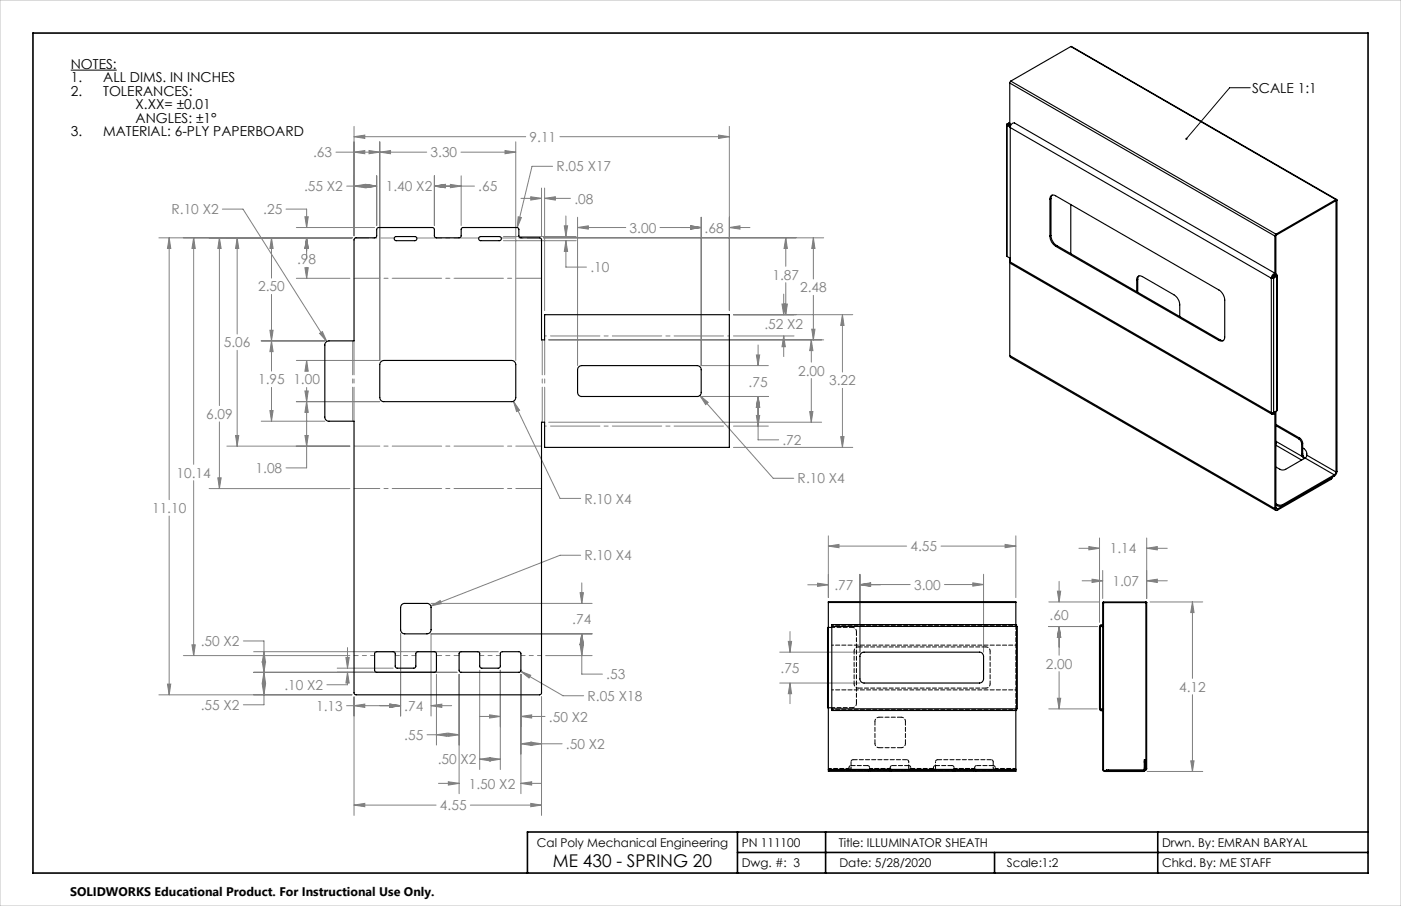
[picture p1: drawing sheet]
<svg xmlns="http://www.w3.org/2000/svg" width="432mm" height="279mm" viewBox="0 0 432 279" stroke-linecap="round" stroke-linejoin="round" font-family="sans-serif">
<path d="M21.8 21.6h14.2M385.3 27.1h-6.3l-13.3 15.7" fill="none" stroke="#000" stroke-width=".31"/>
<g fill="none" stroke="#808080" stroke-width=".31">
<path d="M109.1 39v33.7M224.8 39v56.8M103.5 46.9h28M106.9 57.4h9.2M109.1 57.4l3.3-.5v1zM109.1 46.9l3.3-.5v1zM109.1 42.2l3.3-.5v1zM109.1 42.2h52.9M112.8 56.9l3.3 .5-3.3 .5zM113.7 46.4l3.4 .5-3.4 .5zM116.1 54.2v15.3M117.1 46.9l3.3-.5v1z"/>
<path d="M117.1 43.7v67.5h-25.8M133.9 57.4l3.3-.5v1zM133.9 57.4h12.3M133.9 54.2v15.3M138.8 56.9l3.3 .5-3.3 .5zM142.1 46.9h16.9M142.1 54.2v15.3M155.6 46.4l3.4 .5-3.4 .5zM159 43.7v67.5M166.9 58v14.7M167.9 58v37.8M170.3 51.3h-6.3l-4.6 18.9"/>
<path d="M172.6 42.2h52.2M221.5 41.7l3.3 .5-3.3 .5zM49 73.3h59.5M52.1 73.3l.5 3.3h-1zM52.1 73.3v80.8M59.7 73.3l.5 3.3h-1zM59.7 73.3v69.9M67.6 73.3l.6 3.3h-1.1zM67.6 73.3v51.8M68.5 64.5h6.4l25.8 40.8M73.1 73.3l.5 3.3h-1zM73.1 73.3v29.7"/>
<path d="M83.7 73.3l.5 3.3h-1zM83.7 73.3v12.5M88.2 64.5h6.3v5.7M91.3 70.2h24.2M94 66.9h1l-.5 3.3zM94.5 73.3l.5 3.3h-1zM94.5 73.3v6.4M155.2 73h22.4M155.2 74.2h22.4M159.7 66.9l1 .2-1.3 3.1zM160.5 61.2h6.4M163.6 60.7l3.3 .5-3.3 .5z"/>
<path d="M167.5 73.3h86.4M167.9 61.2l3.3-.5v1zM167.9 61.2h7.9M173.9 69.6h1l-.5 3.4zM174.4 74.2l.5 3.3h-1zM174.4 74.2v8.2h6.4M174.4 66.6v6.4M178 70.2l3.3-.6v1.1zM178 70.2h14.9M178 67v45.7M203.4 70.2h12.7M212.8 69.6l3.3 .6-3.3 .5z"/>
<path d="M216.1 67v45.7h20.7M224.8 70.2l3.3-.6v1.1zM224.8 70.2h6.3M242.2 73.3l.5 3.3h-1zM242.2 73.3v8.8M250.7 73.3l.5 3.3h-1zM250.7 73.3v12.7M83.7 90.8v23.6M91.3 85.8h16.5M94 82.6h1l-.5 3.2zM94.5 82.4v3.4M226.1 97h36.7"/>
<path d="M241 93.8h1l-.5 3.2zM241.5 90.7v6.3M241.7 93.8h1l-.5 3.2zM242.2 87.2v9.8M250.7 91.1v13.7M259.6 97l.5 3.4h-1zM259.6 97v17.7M73.1 108v29.6M80.5 105.1h19.6M83.2 101.8h1l-.5 3.3zM83.7 105.1l.5 3.3h-1zM83.7 119.5v10.4"/>
<path d="M94.5 111.2l.5 3.3h-1zM94.5 111.2v3.2M94.5 119.5v24.8h-6.3M98.5 102.8l.9-.5 1.3 3zM169.1 104.8h84.8M226.1 103.6h18.6M233.1 109.5h1l-.5 3.2zM233.6 106.4v6.3M241.5 103.6l.5 3.3h-1zM241.5 103.6v6.4M250 104.8l.5 3.3h-.9zM250 104.8v6.9"/>
<path d="M250 116.7v13.5M250.2 101.5h1l-.5 3.3zM259.6 119.8v18.2M67.6 130.1v20.6M69.9 137.6h37.9M72.6 134.3h1l-.5 3.3zM80.5 129.9h19.6M83.2 126.6h1l-.5 3.3zM91.3 123.9h25.8M94 134.3h1l-.5 3.3zM94 120.6h1l-.5 3.3zM94.5 123.9l.5 3.3h-1z"/>
<path d="M158.3 123.8l1.8 2.7-.9 .4zM158.3 123.8l14.3 29.9h6.4M169.1 130.2h84.1M215.7 122l2.6 2.1-.8 .7zM215.7 122l22.6 25.5h6.4M216.1 122.3h20.7M226.1 138h36.7M226.1 131.4h10.7M233.1 128.1h1l-.5 3.3zM233.6 122.3v13.3h6.4M233.6 122.3l.5 3.3h-1zM249.6 126.9h.9l-.5 3.3z"/>
<path d="M259.1 134.7h1l-.5 3.3zM52.1 159.1v55.2M59.7 148.2v54M64.5 150.7h43.3M67.1 147.4h1.1l-.6 3.3zM179 171.2h-6.4l-39.8 15.7M179.3 179.7v6.4M252 179.8l3.3 .5-3.3 .5zM255.3 168.4l3.3-.5v1zM255.3 165.2v19.1M255.3 168.4h24.1M265 177.1v24h-24.7"/>
<path d="M290 168.4h23.1M299.8 179.7l3.3 .6-3.3 .5zM303.1 177.1v24M309.8 167.9l3.3 .5-3.3 .5zM313.1 165.2v19.1M326.4 179.3v6.3M332.5 169.1h6.4M333.5 179.1h6.4M335.6 168.6l3.3 .5-3.3 .5zM336.6 178.6l3.3 .5-3.3 .5zM338.9 165.9v26M339.9 175.9v8.7"/>
<path d="M353.4 165.9v18.7M353.4 179.1h6.4M353.4 169.1h6.4M353.4 179.1l3.3-.5v1zM353.4 169.1l3.3-.5v1zM59.2 198.9h1l-.5 3.3zM75 197.7h6.4v19.6h-6.4M107.1 199.7v6.4M123.5 195.5v25.3M132.8 186.9l2.9-1.7 .3 1zM132.9 186.1h49.6M178.8 198.9h1l-.5 3.3z"/>
<path d="M178.8 182.8h1l-.5 3.3zM179.3 195.5l.5 3.3h-1zM179.3 195.5v12.4h6.4M182.5 195.5h-49.6v25.3M243 197.8h1l-.5 3.3zM243.5 194.8v6.3M249 180.3h6.3M265 180.3l3.3-.6v1.1zM265 180.3l3.3-.5v1zM280.5 180.3h-15.5M291.1 180.3h12M323.3 185.6h15.5"/>
<path d="M323.3 193.2h14.9M325.9 182.3h1l-.5 3.3zM326.4 193.2v8.9M326.4 193.2l.5 3.3h-1zM354.4 185.6h16.3M367.5 185.6v23.6M367.5 185.6l.5 3.3h-1zM49 214.3h59.5M51.6 211h1l-.5 3.3zM56.5 202.2h51.3M78.2 207.3h62.7M78.2 201h75.4"/>
<path d="M80.8 211h1l-.4 3.3zM80.8 204h1l-.4 3.3zM81.4 207.3l.4 3.3h-1zM81.4 201l.4 3.3h-1zM103.9 206.1h17.3M106.6 202.8h1l-.5 3.3zM106.8 217.6h16.7M107.1 207.3l.5 3.3h-1zM107.1 207.3v3.9h-6.3M109.1 217.6l3.3-.5v1.1zM109.1 214.9v36.6M120.2 217.1l3.3 .5-3.3 .6z"/>
<path d="M132.9 217.6l3.3-.5v1.1zM132.9 217.6h6.3M134.5 208v21.8M141.5 208v36.8M147.8 206.7v30.6M154.2 206.7v30.6M160.5 207l3.1 1.2-.5 .9zM160.5 207l13 7.6h6.4M160.5 208v36.8M166.9 214.9v36.6M168.2 202.2h14.3M240.3 210.6h24.7"/>
<path d="M243.5 210.6l.5 3.3h-1zM243.5 210.6v6.4M323.3 218.6h14.9M325.9 215.3h1l-.5 3.3zM326.4 207.1v11.5M367.5 214.2v23.7M131.6 226.6h9.9M134.5 226.6l3.3-.5v1zM138.2 226.1l3.3 .5-3.3 .5zM147.8 234.1l3.4-.5v1.1zM147.8 220.9h6.4M147.8 234.1h6.4"/>
<path d="M147.8 234.1h.1M150.9 220.5l3.3 .4-3.3 .5zM150.9 233.6l3.3 .5-3.3 .6zM160.5 229.4l3.4-.5v1zM160.5 220.9l3.4-.4v.9zM160.5 229.4h12.7M160.5 220.9h7.5M163.6 228.9l3.3 .5-3.3 .5zM353.6 237.9h17.1M367 234.6h1l-.5 3.3zM109.1 248.3l3.3-.5v1zM109.1 248.3h25.3"/>
<path d="M135.1 241.6h6.4M138.2 241.1l3.3 .5-3.3 .5zM145 248.3h21.9M160.5 241.6l3.4-.5v1zM160.5 241.6h6.4M163.6 247.8l3.3 .5-3.3 .5z"/>
</g>
<path d="M10.2 10.2h411.4v259h-411.4zM227.3 256.6v12.6M254.5 256.6v12.6M356.8 256.6v12.6M421.6 256.6h-259v12.6M227.3 262.9h194.3M306.5 262.9v6.3" fill="none" stroke="#000" stroke-width=".5"/>
<path d="M0 0h431.8v279.4h-431.8z" fill="none" stroke="#c0c0c0" stroke-width=".31"/>
<path d="M108.7 105.1v24.8M109.1 105.1v24.8" fill="none" stroke="#808080" stroke-width=".31" stroke-dasharray="15.2 1.3 1.3 1.3" stroke-dashoffset="4.8"/>
<path d="M166.9 85.8h-57.8M166.9 137.6h-57.8M166.9 150.7h-57.8" fill="none" stroke="#808080" stroke-width=".31" stroke-dasharray="15.2 1.3 1.3 1.3" stroke-dashoffset="7.3"/>
<path d="M121.5 73.4h-12M166.6 73.4h-12.1" fill="none" stroke="#808080" stroke-width=".31" stroke-dasharray="15.2 1.3 1.3 1.3" stroke-dashoffset="11.1"/>
<path d="M147.6 73.4h-19.1" fill="none" stroke="#808080" stroke-width=".31" stroke-dasharray="15.2 1.3 1.3 1.3" stroke-dashoffset="7.6"/>
<path d="M109.1 202.2h6.4M121.8 202.2h6.4M147.9 202.2h6.3M160.6 202.2h6.3" fill="none" stroke="#808080" stroke-width=".31" stroke-dasharray="15.2 1.3 1.3 1.3" stroke-dashoffset="14"/>
<path d="M134.5 202.2h7" fill="none" stroke="#808080" stroke-width=".31" stroke-dasharray="15.2 1.3 1.3 1.3" stroke-dashoffset="13.7"/>
<path d="M224.8 103.6h-56.9M167.9 131.4h56.9" fill="none" stroke="#808080" stroke-width=".31" stroke-dasharray="15.2 1.3 1.3 1.3" stroke-dashoffset="-1.8"/>
<path d="M167.1 130.2v-25.4M167.9 130.2v-25.4" fill="none" stroke="#808080" stroke-width=".31" stroke-dasharray="15.2 1.3 1.3 1.3" stroke-dashoffset="4.4"/>
<path d="M365.4 42.5a.34 .34 0 0 1 .5 .1 .34 .34 0 0 1 0 .4 .34 .34 0 0 1-.5 .1l.3-.3-.3 .3z" fill="#000"/>
<path d="M94.5 73.3l.5 3.3h-1zM94 82.6h1l-.5 3.2zM83.7 73.3l.5 3.3h-1zM83.2 101.8h1l-.5 3.3zM52.1 73.3l.5 3.3h-1zM51.6 211h1l-.5 3.3zM83.7 105.1l.5 3.3h-1zM83.2 126.6h1l-.5 3.3zM73.1 73.3l.5 3.3h-1zM72.6 134.3h1l-.5 3.3zM67.6 73.3l.6 3.3h-1.1zM67.1 147.4h1.1l-.6 3.3zM59.7 73.3l.5 3.3h-1zM59.2 198.9h1l-.5 3.3zM109.1 57.4l3.3-.5v1zM112.8 56.9l3.3 .5-3.3 .5zM112.8 56.9l3.3 .5-3.3 .5zM133.9 57.4l3.3-.5v1zM133.9 57.4l3.3-.5v1zM138.8 56.9l3.3 .5-3.3 .5zM94 134.3h1l-.5 3.3zM94.5 123.9l.5 3.3h-1zM94.5 111.2l.5 3.3h-1zM94 120.6h1l-.5 3.3zM117.1 46.9l3.3-.5v1zM155.6 46.4l3.4 .5-3.4 .5zM113.7 46.4l3.4 .5-3.4 .5zM109.1 46.9l3.3-.5v1zM163.6 247.8l3.3 .5-3.3 .5zM109.1 248.3l3.3-.5v1zM163.6 228.9l3.3 .5-3.3 .5zM160.5 229.4l3.4-.5v1zM138.2 241.1l3.3 .5-3.3 .5zM160.5 241.6l3.4-.5v1zM80.8 211h1l-.4 3.3zM81.4 207.3l.4 3.3h-1zM81.4 201l.4 3.3h-1zM80.8 204h1l-.4 3.3zM150.9 220.5l3.3 .4-3.3 .5zM160.5 220.9l3.4-.4v.9zM147.8 234.1l3.4-.5v1.1zM150.9 233.6l3.3 .5-3.3 .6zM106.6 202.8h1l-.5 3.3zM107.1 207.3l.5 3.3h-1zM120.2 217.1l3.3 .5-3.3 .6zM109.1 217.6l3.3-.5v1.1zM120.2 217.1l3.3 .5-3.3 .6zM132.9 217.6l3.3-.5v1.1zM173.9 69.6h1l-.5 3.4zM174.4 74.2l.5 3.3h-1zM94 66.9h1l-.5 3.3zM94.5 73.3l.5 3.3h-1zM109.1 42.2l3.3-.5v1zM221.5 41.7l3.3 .5-3.3 .5zM163.6 60.7l3.3 .5-3.3 .5zM167.9 61.2l3.3-.5v1zM242.2 73.3l.5 3.3h-1zM241.7 93.8h1l-.5 3.2zM250.7 73.3l.5 3.3h-1zM250.2 101.5h1l-.5 3.3zM250 104.8l.5 3.3h-.9zM249.6 126.9h.9l-.5 3.3zM241.5 103.6l.5 3.3h-1zM241 93.8h1l-.5 3.2zM259.6 97l.5 3.4h-1zM259.1 134.7h1l-.5 3.3zM233.6 122.3l.5 3.3h-1zM233.1 128.1h1l-.5 3.3zM233.1 109.5h1l-.5 3.2zM233.6 122.3l.5 3.3h-1zM178 70.2l3.3-.6v1.1zM212.8 69.6l3.3 .6-3.3 .5zM212.8 69.6l3.3 .6-3.3 .5zM224.8 70.2l3.3-.6v1.1zM134.5 226.6l3.3-.5v1zM138.2 226.1l3.3 .5-3.3 .5zM159.7 66.9l-.3 3.3 1.3-3.1zM158.3 123.8l.9 3.1 .9-.4zM132.8 186.9l3.2-.7-.3-1zM215.7 122l1.8 2.8 .8-.7zM98.5 102.8l2.2 2.5-1.3-3zM178.8 198.9h1l-.5 3.3zM179.3 195.5l.5 3.3h-1zM178.8 182.8h1l-.5 3.3zM179.3 195.5l.5 3.3h-1zM160.5 207l2.6 2.1 .5-.9zM255.3 168.4l3.3-.5v1zM309.8 167.9l3.3 .5-3.3 .5zM243 197.8h1l-.5 3.3zM243.5 210.6l.5 3.3h-1zM265 180.3l3.3-.6v1.1zM299.8 179.7l3.3 .6-3.3 .5zM265 180.3l3.3-.5v1zM252 179.8l3.3 .5-3.3 .5zM367.5 185.6l.5 3.3h-1zM367 234.6h1l-.5 3.3zM336.6 178.6l3.3 .5-3.3 .5zM353.4 179.1l3.3-.5v1zM335.6 168.6l3.3 .5-3.3 .5zM353.4 169.1l3.3-.5v1zM325.9 215.3h1l-.5 3.3zM326.4 193.2l.5 3.3h-1zM326.4 193.2l.5 3.3h-1zM325.9 182.3h1l-.5 3.3z" fill="#808080"/>
<g fill="none" stroke="#000" stroke-width=".35">
<path d="M330 14.4l82 47.1M330 14.4l-18.5 10.6M330 14.4l81.7 47.2M310.2 38.5l.2 40.6M310.4 38.2v.5M310.4 38.7v40.4M310.4 38.7l1 .5M310.4 38.2l.3 .3M310.7 38.5h.1M310.7 38.5l-.3 .2M310.7 38.5l.7 .4M310.8 38l-.4 .2"/>
<path d="M310.8 38l.4 .2M311.2 38.2h.1M311.2 38.2l-.5 .3M311.2 37.9l-.4 .1M311.2 25.6l81.7 47.2M311.2 25.6v13.2M311.4 39.3l.3-1 1-.4 80.5 46.5M311.4 39.3l80.4 46.5M311.4 39.3v41.5M311.5 25l-.3 .6M311.5 25l81.8 47.2M109.3 73.5l.3-.2 6.2-.1 .3-.4v-2.1l.5-.5h16.8l.5 .5v2.3l.6 .3 7.4-.1 .2-.4v-2.1l.6-.5h16.7l.5 .5v2.1l.3 .4 6.3 .2 .4 .4v31h1v-7.8h56.9v41h-56.9v-7.8h-1v83.5l-.2 .4-.4 .2h-56.6l-.4-.2-.2-.4v-83.8h-7.7a1.21 1.21 0 0 1-1.3-1.3v-22.2a1.26 1.26 0 0 1 1.3-1.3h7.7v-31.3z"/>
<path d="M121.7 73.1l.4-.1h5.7a.63 .63 0 0 1 .7 .6 .63 .63 0 0 1-.7 .6h-5.9l-.4-.4zM147.7 73.1l.5-.1h5.7a.63 .63 0 0 1 .6 .6 .63 .63 0 0 1-.6 .6h-6l-.3-.4zM310.4 79.1l1 .6M311.2 79.6v30M323.6 72.8a3.8 3.8 0 0 0 1.8 3.2M323.6 61.4a1.06 1.06 0 0 1 .5-1.1 1.06 1.06 0 0 1 1.3 .1l50.3 29a4 4 0 0 1 1.8 3.1v11.4a1.11 1.11 0 0 1-.6 1.2 1.11 1.11 0 0 1-1.2-.1M323.6 61.4v11.4M323.9 72.6a4 4 0 0 0 1.8 3.1M323.9 61.2l-.3 .2M323.9 72.6l-.3 .2M323.9 61.2v11.4M324.3 60.2l-.4 1"/>
<path d="M325.4 76l50.3 29M325.7 75.7l-.3 .3M325.7 75.7l50.3 29.1M330 63.1v15.1M392.9 72.8v11.4M393.2 72.6l-.3 .2M393.3 72.2l-.4 .6M393.3 72.6h.1M393.3 72.2l-.1 12.3M411.7 61.6l.2-.1 .2 .2M411.7 61.9h.1M411.7 61.6l-18.4 10.6"/>
<path d="M411.7 61.6v.3M411.7 61.9l-18.4 10.7M411.8 61.9v83.7M412.1 61.7l-.3 .2M412.1 61.7v83.7M311.4 80.8l.2 .5 80.5 46.5M311.4 80.8l80.4 46.4M350.3 86.4a1.08 1.08 0 0 1 .5-1.2 1.08 1.08 0 0 1 1.3 .1l9.7 5.6a4 4 0 0 1 1.8 3.1v3.6M350.3 86.4v3.6M350.7 86.1l-.4 .3M350.7 86.1v4M351 85.1l-.3 1"/>
<path d="M391.8 85.8h.7M391.8 85.8v41.4M392.1 85.6h.1M392.1 85.6l-.3 .2M392.2 85.6l.3 .2M392.5 85.8v41.4M392.6 84.8l.5 .3M393.1 85.1l.3-.2a.45 .45 0 0 0-.2-.5 .45 .45 0 0 0-.5 0l-.7 .7-.2 .7M393.1 85.1l-.2-.3h-.3l-.5 .8M393.1 85.1h.1M393.2 85h.1M393.2 85l.3 .2"/>
<path d="M393.3 84.7l.2 .1M393.5 84.8v.4M393.5 85.2l-1 .6M393.5 84.8l-1.3 .8M393.5 85.2v41.5M393.7 85l-.2 41.7M117.3 111.7l1-.5h39.4a1.33 1.33 0 0 1 1.3 1.2v10.2a1.26 1.26 0 0 1-1.3 1.3h-39.4a1.26 1.26 0 0 1-1.2-1.3v-10.2zM178.2 113.3l1.1-.6h35.5a1.26 1.26 0 0 1 1.3 1.3v7a1.21 1.21 0 0 1-1.3 1.3h-35.5a1.26 1.26 0 0 1-1.3-1.3v-7zM311.2 109.6l.3 .6 81.7 47.2M311.2 109.6l81.7 47.2M376 104.8l1.1 .2M376 104.8l-.3 .2"/>
<path d="M391.8 127.2h.7M392.9 127l-.3 .4h-.3M392.9 127.5v29.3M393.2 136.9v-.8l8.2 4.7M393.2 126.9v29.7M393.2 137.3l8 4.6M393.2 131.3l7.1 4M393.2 130.9l7.4 4.2M393.2 136.5h.1M393.3 126.8l-.8 1-.5-.1-.2-.5M393.3 136.4v.1M393.5 126.7l-1 .5"/>
<path d="M400.3 135.3l.6 .7 .3 .9M400.6 135.1l.6 .7 .3 .9M400.6 135.1l-.3 .2M401.2 140l.2 .8M401.2 136.9v3.1M401.5 138.1a2.04 2.04 0 0 1 1.3 2.3M401.5 139.8l.2 .8M401.5 136.7l-.3 .2M401.5 139.8l-.3 .2M401.5 136.7v3.1M392.9 156.8a.51 .51 0 0 0 .3 .6 .51 .51 0 0 0 .6-.1M393.2 156.6l.2 .4h.4"/>
<path d="M393.2 156.6l-.3 .2M393.2 156.6l.6 .4M393.2 155.4l.4 .2M393.2 155.7l.4 .2M393.6 155.6l.7 .2 1.1-.2M393.6 155.9a1.76 1.76 0 0 0 1.8 0M393.6 155.6v.3M393.8 157v.3M395.4 155.6v.3M401.4 140.8l.5 .7M401.7 140.6l.3 .8M401.7 140.6l-.3 .2"/>
<path d="M402.2 141.3l-5.9 3.4a1.76 1.76 0 0 1-1.8 0l-1.3-.7M402.2 141.3l9 5.1M402.8 140.4l-.6 .9M402.8 140.4l9 5.2M410.1 147.5l-16.3 9.5M410.1 147.5v.4M410.1 147.9l-16.3 9.4M410.4 147.3l-.3 .2M410.4 147.6l-.3 .3M410.4 147.2v.4M410.6 147.2l-.2 .4M411.2 146.4l-15.8 9.2"/>
<path d="M411.2 146.4v.4M411.2 146.8l-15.8 9.1M411.8 145.6l-.6 .8M412.1 145.4l-.3 .8-.6 .6M412.1 145.4l-.3 .2M123.8 186.4l.7-.3h7.1a1.21 1.21 0 0 1 1.3 1.3v6.8a1.26 1.26 0 0 1-1.3 1.3h-6.9a1.26 1.26 0 0 1-1.2-1.3v-6.8zM255.3 185.8v-.2h57.8v.2M255.3 185.8v51.5M255.3 185.8h57.8M256.4 193.2v-.6h56.9v.6M256.4 193.5h-1.3v24.8h1.3M256.4 193.2h56.9"/>
<path d="M256.4 193.2v25.4M313.1 185.8v6.8M313.3 193.2h.2v25.4h-.2M313.3 193.2v25.4M338.9 193.2h.2M338.9 193.2a.55 .55 0 0 1 .5-.5 .55 .55 0 0 1 .6 .5M338.9 193.2v25.4M339.1 193.2a.32 .32 0 0 1 .3-.3 .32 .32 0 0 1 .4 .3M339.1 193.2v25.4M339.1 193.2h.8M339.9 193.2h.2M339.9 185.8v7.1"/>
<path d="M339.9 193.2v25.4M339.9 185.8h13.5M340.1 185.8h.1M340.1 185.6l-.2 .2M340.1 185.6v51.7M340.1 185.6h13.1M353.2 185.6l.2 .2M353.2 185.8h.1M353.2 185.6v51.5M353.4 185.8v51.3M115.6 201.2l.5-.2 5.4 .1 .3 .4v4.1l.2 .3 .3 .2h5.4l.5-.5v-4.1l.1-.3 .5-.2h5.2l.5 .5v5.3l-.5 .5h-18.1l-.4-.5v-5.3zM141.7 201.2l.4-.2 5.5 .1 .2 .4v4.1l.2 .3 .4 .2h5.3l.5-.5v-4.1l.2-.3 .4-.2h5.3l.4 .5v5.3l-.4 .5h-18.2l-.4-.5v-5.3z"/>
<path d="M256.4 218.6v.5h56.9v-.5M256.4 218.6h56.9M265.4 201.5l.6-.4h35.9a1.26 1.26 0 0 1 1.2 1.3v7a1.33 1.33 0 0 1-1.2 1.2h-35.6a1.26 1.26 0 0 1-1.3-1.2v-7.3zM313.1 219.1v18.2M338.9 218.6h.2M338.9 218.6a.55 .55 0 0 0 .5 .6 .55 .55 0 0 0 .6-.6M339.1 218.6a.32 .32 0 0 0 .3 .3 .32 .32 0 0 0 .4-.3M339.1 218.6h.8M339.9 218.6h.2M339.9 219v18.3M255.3 237.3v.6h57.8v-.6M255.3 237.3h57.8"/>
<path d="M339.9 237.3l.1 .4 .5 .2M339.9 237.3h.2M340.1 237.3l.4 .4M340.5 237.7v.2M340.5 237.9h11.5M340.5 237.7h11.5M341.6 237.4h-.6v.3h.6M341.6 237.7h11.2M341.6 237.4v.3M341.6 237.4h11.2M352 237.9h.3M352 237.7h.3"/>
<path d="M352 237.7v.2M352.3 237.7v.2M352.4 237.7h-.1M352.7 236.9v.4M352.7 235v-.6h.2v.6M352.7 237.3h.2M352.7 235v1.9M352.7 237.3v.1M352.7 236.9h.2M352.7 235h.2M352.8 237.6l-.5 .3M352.8 237.4v.3"/>
<path d="M352.9 236.9v.4M352.9 237.3v.1M352.9 235v1.9M353.2 237.1l-.4 .3M353.2 237.1h.2M353.4 237.1l-.2 .4-.4 .2"/>
</g>
<g fill="none" stroke="#000" stroke-width=".31" stroke-dasharray="1.3 .6" stroke-dashoffset=".3">
<path d="M255.3 185.8h57.8M262.7 193.5h-6.3M313.3 193.2v25.4M256.4 218.2h6.3M263.3 200.8v10.1M305.2 210.9v-10.1M313.1 218.6v-25.4M255.3 237.6h57.8M255.4 237.8l.5-.2M261.7 237h-6.4M274.4 237h-6.4M300.4 237h-6.4"/>
<path d="M312.5 237.6l.5 .2M313.1 237h-6.4"/>
</g>
<g fill="none" stroke="#000" stroke-width=".31" stroke-dasharray="1.3 .6" stroke-dashoffset=".6">
<path d="M264 194.7a1.27 1.27 0 0 0-1.3-1.2M303.9 199.5a1.27 1.27 0 0 1 1.3 1.3M255.3 218.2v-24.7M262.7 218.2a1.27 1.27 0 0 0 1.3-1.2M263.3 200.8a1.27 1.27 0 0 1 1.2-1.3M264.5 212.2a1.27 1.27 0 0 1-1.2-1.3M305.2 210.9a1.27 1.27 0 0 1-1.3 1.3M255.9 237.6h5.8M255.9 237.4h5.8M268.3 237.1h5.7M269.7 222.5a1.27 1.27 0 0 1 1.2-1.3M270.9 230.6a1.27 1.27 0 0 1-1.2-1.3"/>
<path d="M277.8 221.2a1.27 1.27 0 0 1 1.3 1.3M279.1 229.3a1.27 1.27 0 0 1-1.3 1.3M300.1 237.1h-5.7M306.7 237.6h5.8M306.7 237.4h5.8"/>
</g>
<g fill="none" stroke="#000" stroke-width=".31" stroke-dasharray="1.3 .6">
<path d="M303.9 199.5h-39.4M313.1 193.2v-.6M264 217v-22.3M264.5 212.2h39.4M313.1 219.1v-.5M255.3 237.4h.6M255.4 237.8v-.2M255.4 237.6l.5-.2M255.9 237.4v.2M255.9 237.6h-.6M261.7 237.4v.2M261.7 237.6l.4-.4"/>
<path d="M261.7 237.4l.4-.2M261.7 237v.4M261.7 237v-.3M262.1 237.2h.1M262.3 237.6v-.2M262.3 236.8l-.2 .4M262.9 234.3h16.5M267.4 236.1h-5.1M267.7 237.6v.2M267.7 237.8v-.2M267.9 237.2l-.2 .6M267.9 237.2l-.2 .4"/>
<path d="M267.9 237.2l.4-.1M267.9 237.2h.1M268 237.6v-.2M268 237.4v-.4M268 237v-.3M268.3 237.8v-.2M268.6 237.4v.2M273.7 237.6v-.2M274 237.6v.2M274 237.1l.5 .1M274.4 237.4v.2M274.4 237v.4"/>
<path d="M274.4 237v-.3M274.5 237.2h.1M274.7 237.8l-.2-.6M274.7 237.6v.2M274.7 237.6l-.2-.4M274.7 237.8v-.2M280.1 237.4v.2M280.1 236.1h-5.1M280.2 237.2l.5 .2M280.2 237.2l.5 .4M280.2 237.2l-.1-.4M280.2 237.2h.1"/>
<path d="M280.7 237.6v-.2M280.7 237.4h7M280.7 237.6h7M280.7 237.4v-.4M280.7 237v-.3M287.7 237.4v.2M287.7 237.4l.5-.2M287.7 237.6l.5-.4M287.7 237h-7M287.7 237v.4M287.7 237v-.3M288.2 237.2h.1"/>
<path d="M288.3 237.6v-.2M288.3 236.8l-.1 .4M288.3 236.1h5.1M293.7 237.6v.2M293.7 237.8v-.2M293.9 237.2l-.2 .6M293.9 237.2l-.2 .4M293.9 237.2l.5-.1M293.9 237.2h.1M294 237.6v-.2M294 237.4v-.4M294 237v-.3"/>
<path d="M294.4 237.8v-.2M294.7 237.4v.2M299.8 237.6v-.2M300.1 237.6v.2M300.1 237.1l.4 .1M300.4 237.4v.2M300.4 237v.4M300.4 237v-.3M300.5 237.2h.1M300.7 237.8l-.2-.6M300.7 237.6v.2M300.7 237.6l-.2-.4"/>
<path d="M300.7 237.8v-.2M301 236.1h5.1M305.5 234.3h-16.5M306.1 237.4v.2M306.3 237.2l.4 .4M306.3 237.2l.4 .2M306.3 237.2l-.2-.4M306.3 237.2h.1M306.7 237.6v-.2M306.7 237.4v-.4M306.7 237v-.3M312.5 237.6v-.2"/>
<path d="M312.5 237.4h-56.6M312.5 237.6h-56.6M312.5 237.4h.6M312.5 237.4l.5 .2M313 237.6v.2M313.1 237.6h-.6"/>
</g>
<path d="M256.4 199h56.9M313.3 192.8h-56.9M256.4 218.9h56.9M313.3 212.7h-56.9" fill="none" stroke="#000" stroke-width=".31" stroke-dasharray="1.3 .6" stroke-dashoffset=".8"/>
<path d="M262.3 236.8v-1.9M280.1 234.9v1.9M288.3 234.9v1.9M306.1 236.8v-1.9" fill="none" stroke="#000" stroke-width=".31" stroke-dasharray="1.3 .6" stroke-dashoffset="1"/>
<path d="M261.7 236.7l.1-.4 .5-.2M262.9 234.3l-.4 .2-.2 .4M267.4 236.1l.4 .2 .2 .4M274.4 236.7l.1-.4 .5-.2M280.1 234.9l-.2-.4-.5-.2M280.1 236.1l.4 .2 .2 .4M287.7 236.7l.2-.4 .4-.2M289 234.3l-.5 .2-.2 .4M293.4 236.1l.5 .2 .1 .4M300.4 236.7l.2-.4 .4-.2M306.1 234.9l-.2-.4-.4-.2M306.1 236.1l.5 .2 .1 .4" fill="none" stroke="#000" stroke-width=".31" stroke-dasharray="1.3 .6" stroke-dashoffset=".5"/>
<path d="M269.7 222.5v6.8M270.9 230.6h6.9M277.8 221.2h-6.9M279.1 229.3v-6.8" fill="none" stroke="#000" stroke-width=".31" stroke-dasharray="1.3 .6" stroke-dashoffset=".1"/>
<text font-size="5.4" x="170.4" y="267.3">ME 430 - SPRING 20</text>
<g font-size="4.2">
<text x="21.8" y="21.2">NOTES:</text>
<text x="21.8" y="25.3">1.</text>
<text x="21.8" y="29.5">2.</text>
<text x="31.8" y="25.3">ALL DIMS. IN INCHES</text>
<text x="31.8" y="29.5">TOLERANCES:</text>
<text x="385.9" y="28.7">SCALE 1:1</text>
<text x="41.8" y="33.7">X.XX= ±0.01</text>
<text x="41.8" y="37.9">ANGLES: ±1°</text>
<text x="21.8" y="42">3.</text>
<text x="31.8" y="42">MATERIAL: 6-PLY PAPERBOARD</text>
</g>
<g font-size="4.2" fill="#808080">
<text x="163.2" y="43.7">9.11</text>
<text x="96.5" y="48.5">.63</text>
<text x="132.7" y="48.5">3.30</text>
<text x="171.5" y="52.9">R.05 X17</text>
<text x="93.7" y="59">.55 X2</text>
<text x="118.9" y="59">1.40 X2</text>
<text x="147.4" y="59">.65</text>
<text x="177" y="62.8">.08</text>
<text x="52.9" y="66.1">R.10 X2</text>
<text x="81.1" y="66.1">.25</text>
<text x="194.1" y="71.7">3.00</text>
<text x="217.2" y="71.7">.68</text>
<text x="91.6" y="81.5">.98</text>
<text x="182" y="84">.10</text>
<text x="79.6" y="89.9">2.50</text>
<text x="238.1" y="86.2">1.87</text>
<text x="246.6" y="90.2">2.48</text>
<text x="235.6" y="101.5">.52 X2</text>
<text x="69" y="107.1">5.06</text>
<text x="79.6" y="118.6">1.95 1.00</text>
<text x="230.7" y="119.2">.75</text>
<text x="246" y="115.8">2.00</text>
<text x="255.6" y="118.8">3.22</text>
<text x="63.5" y="129.2">6.09</text>
<text x="241.2" y="137.2">.72</text>
<text x="54.4" y="147.3">10.14</text>
<text x="78.8" y="145.9">1.08</text>
<text x="245.8" y="149.1">R.10 X4</text>
<text x="180.1" y="155.3">R.10 X4</text>
<text x="46.9" y="158.2">11.10</text>
<text x="180.1" y="172.8">R.10 X4</text>
<text x="280.6" y="170">4.55</text>
<text x="342.1" y="170.7">1.14</text>
<text x="257.2" y="181.9">.77</text>
<text x="281.7" y="181.8">3.00</text>
<text x="342.9" y="180.7">1.07</text>
<text x="323.5" y="191.1">.60</text>
<text x="176.4" y="192.4">.74</text>
<text x="61.9" y="199.2">.50 X2</text>
<text x="186.9" y="209.5">.53</text>
<text x="240.6" y="207.4">.75</text>
<text x="322.3" y="206.2">2.00</text>
<text x="87.7" y="212.8">.10 X2</text>
<text x="363.4" y="213.3">4.12</text>
<text x="61.9" y="218.9">.55 X2</text>
<text x="97.5" y="219.2">1.13</text>
<text x="124.6" y="219.2">.74</text>
<text x="181.1" y="216.2">R.05 X18</text>
<text x="169.2" y="222.5">.50 X2</text>
<text x="124.6" y="228.2">.55</text>
<text x="174.4" y="231">.50 X2</text>
<text x="134.9" y="235.7">.50 X2</text>
<text x="144.5" y="243.2">1.50 X2</text>
<text x="135.6" y="249.9">4.55</text>
</g>
<text font-size="3.8" x="21.6" y="276.3">SOLIDWORKS Educational Product. For Instructional Use Only.</text>
<g font-size="3.7">
<text x="165.5" y="261.1">Cal Poly Mechanical Engineering</text>
<text x="228.6" y="261.1">PN 111100</text>
<text x="258.5" y="261.1">Title: ILLUMINATOR SHEATH</text>
<text x="358.1" y="261.1">Drwn. By: EMRAN BARYAL</text>
<text x="228.6" y="267.5">Dwg. #: 3</text>
<text x="258.7" y="267.5">Date: 5/28/2020</text>
<text x="310.3" y="267.5">Scale:1:2</text>
<text x="358.1" y="267.5">Chkd. By: ME STAFF</text>
</g>
</svg>
